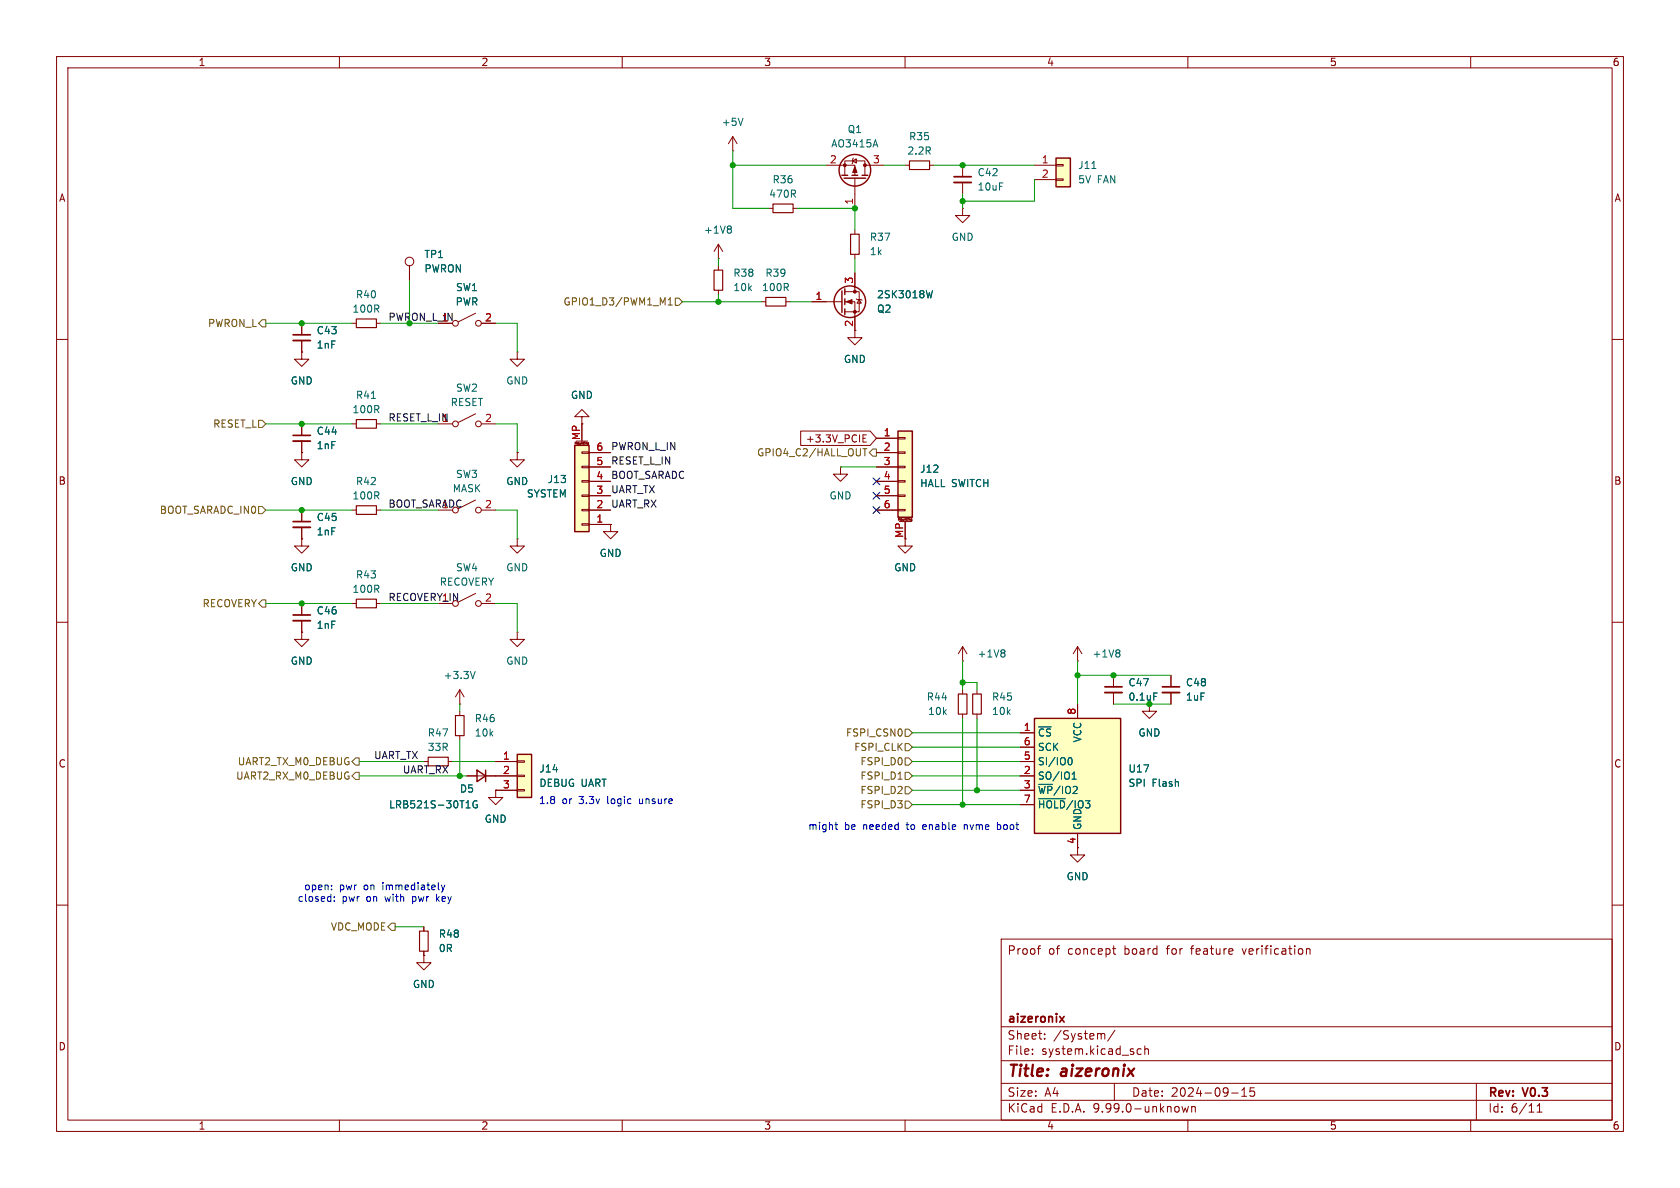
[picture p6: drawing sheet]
<svg xmlns="http://www.w3.org/2000/svg" width="297mm" height="210mm" viewBox="0 0 297 210" stroke-linecap="round" stroke-linejoin="round" font-family="sans-serif">
<g fill="none" stroke="#840000" stroke-width=".18">
<path d="M10 10h277v190h-277zM12 12h273v186h-273zM60 10v2M110 10v2M160 10v2M210 10v2M260 10v2M72.4 47v2.5M127 45.7h.1M127 43.2l-.8 1.3M127 43.2l.8 1.3M127 43.2v2.5"/>
<path d="M10 60h2M285 60h2M160 95.3v1.2h1.3l-1.3 1.3-1.3-1.3h1.3M10 110h2M91.4 111.8v1.2h1.3l-1.3 1.3-1.2-1.3h1.2M91.4 111.8h.1M285 110h2M81.3 124.5h.1M81.3 121.9l-.8 1.3M81.3 121.9l.7 1.3M81.3 121.9v2.6M10 160h2"/>
<path d="M74.9 163.8v.8M74.9 168.1v.8M177 166h108v32h-108zM183.4 167.7h.6M184 167.2l-.3 .1M196.7 167.7h.5M196.9 167.2v1.3l.3 .2M231 167.8l.2-.1 .3 .1 .1 .9M231 167.7v1M285 160h2M60 198v2M110 198v2"/>
<path d="M160 198v2M177 194.5h108M177 191.5h108M177 187.5h108M177 181.5h108M182.5 186.3v.1M182.5 185.5v.1M184.7 183.6v.1M184.7 182.8v.1M195.1 182.7l.2 .2v.8M197 191.5v3M197.1 182.1l-1.3 2"/>
<path d="M201.1 186.3l.2 .1 .4-.1M201.7 185.5l-.4-.1-.2 .1M202.4 185.5l.2-.1 .4 .1v.9M202.4 184.9v1.5M209 195.6l.2 1 .3-.7 .3 .7 .3-1M210 198v2M210.7 195.6v1M210.7 195.7l.2-.1 .3 .1 .1 .9M217.7 193.2h1.2M219.5 193.8h.9M219.5 192.7l.5-.4v1.5M221.7 192.3h-.7v.7l.2-.1h.5l.1 .3-.1 .5-.2 .1-.5-.1"/>
<path d="M260 198v2M261 191.5v6.5M271.7 196.6h.9M271.7 195.5l.5-.4v1.5"/>
<circle cx="72.4" cy="46.2" r=".76"/>
</g>
<path d="M187.3 179.7l.8 1M188.1 179.7l-.8 1" fill="none" stroke="#840000" stroke-width=".3"/>
<path d="M129.1 39.9l.2 .3-.2 .3 .2 .2v.3l-.2 .2M84 118.7l-.4 1.3" fill="none" stroke="#006464" stroke-width=".18"/>
<path d="M74.2 164.6h1.5v3.5h-1.5z" fill="none" stroke="#840000" stroke-width=".2"/>
<path d="M158.7 76.2h2.6v15.2h-2.6z" fill="#ffffc2"/>
<path d="M158.7 76.2h2.6v15.2h-2.6zM84.3 136.1l1.6 1.1-1.6 1zM85.9 136.1v2.1" fill="none" stroke="#840000" stroke-width=".25"/>
<g fill="none" stroke="#840000" stroke-width=".18">
<path d="M129.5 26.7h.1M129.5 24.1l-.7 1.3M129.5 24.1l.8 1.3M129.5 24.1v2.6M102.9 73.7h1.2l-1.2-1.3-1.3 1.3h1.3v1.2M154.9 77.5h3.8M158.7 77.3h1.3v.3h-1.3zM158.7 79.9h1.3v.2h-1.3zM148.6 82.6v1.2h1.3l-1.3 1.3-1.3-1.3h1.3M148.6 82.6h.1M154.9 80h3.8M154.9 82.6h3.8"/>
<path d="M154.9 85.1h3.8M154.9 87.6h3.8M154.9 90.2h3.8M158.7 82.4h1.3v.3h-1.3zM158.7 85h1.3v.2h-1.3zM158.7 87.5h1.3v.3h-1.3zM158.7 90h1.3v.3h-1.3zM158.8 92v-.4l.2 .3 .1-.3v.4M159 92.2h2M160 92.2v3.1M160.3 91.6v.3M160.5 91.6h.1"/>
<path d="M161 92h.1M161 91.8v.2M161.1 91.8l.1-.1v.3l-.2 .1M161.1 92h.1M161.1 91.8h-.1M53.3 111.8v1.2h1.3l-1.3 1.3-1.2-1.3h1.2M53.3 111.8h.1M53.3 106.7v2M53.3 109.7v2.1M74.9 134.6h.8M79.2 134.6h.8M81.3 125.7v.8"/>
<path d="M81.3 130v.8M82.5 137.2h5.1M87.6 139.7v1.3h1.3l-1.3 1.2-1.2-1.2h1.2M87.6 139.7h.1M74.9 168.9v1.3h1.3l-1.3 1.3-1.2-1.3h1.2M74.9 168.9h.1"/>
</g>
<path d="M51.8 108.7h3.1" fill="none" stroke="#840000" stroke-width=".3"/>
<path d="M51.8 109.7h3.1" fill="none" stroke="#840000" stroke-width=".33"/>
<path d="M75.7 133.9h3.5v1.5h-3.5zM80.5 126.5h1.5v3.5h-1.5z" fill="none" stroke="#840000" stroke-width=".2"/>
<path d="M131.4 20.9l-.5 1.3M82.4 142.8h.7M82.6 141.7l.2-.2v1.3M84.3 141.6a.59 .59 0 0 0-.7 .6 .59 .59 0 0 0 .7 .6l.1-.5h-.3" fill="none" stroke="#006464" stroke-width=".18"/>
<path d="M91.4 133.4h2.6v7.6h-2.6z" fill="#ffffc2"/>
<g fill="none" stroke="#840000" stroke-width=".25">
<path d="M148.8 31h1.1M149.2 31.5h3.8M150.6 31h1M152.4 31h1M148.8 51.4v3.8M149.4 51.1v1M149.4 52.8v1M149.4 54.6v1M91.4 133.4h2.6v7.6h-2.6z"/>
<circle cx="151.1" cy="30.1" r="2.79"/>
<circle cx="150.2" cy="53.3" r="2.79"/>
</g>
<g fill="none" stroke="#840000" stroke-width=".18">
<path d="M146 29.2h5.1v1.8M149.4 31v-2.6h3.5v2.6M150.7 28.4l.7-.3v.7zM150.9 27.9l-.2 .2v.7l-.1 .2M151.1 31.5v5.3M152.9 29.2h3.3M160 29.2h.8M164.3 29.2h.8M127 47v.8M127 51.3v.8M134.6 53.3h.8M138.9 53.3h.8"/>
<path d="M143.5 53.3h5.3M149.4 51.6h2.5v3.5h-2.5M149.4 53.3h1.7v6.4h1.3l-1.3 1.3-1.2-1.3h1.2M151.1 40.6v.8M151.1 45v.7M151.1 48.3v3.3M151.4 52.8l.1 .2h.8l.1 .1M151.9 53l.4 .6h-.8zM87.6 134.6h3.8M87.6 137.2h3.8M87.6 139.7h3.8M91.4 134.5h1.3v.2h-1.3z"/>
<path d="M91.4 137h1.3v.3h-1.3zM91.4 139.6h1.3v.2h-1.3z"/>
</g>
<path d="M160.8 28.4h3.5v1.6h-3.5zM126.2 47.8h1.6v3.5h-1.6zM135.4 52.6h3.5v1.5h-3.5zM150.4 41.4h1.5v3.6h-1.5z" fill="none" stroke="#840000" stroke-width=".2"/>
<g fill="#840000" stroke="#840000" stroke-width=".18">
<path d="M149.6 53.3l1-.3v.7z"/>
<path d="M151.1 29.5l.4 1h-.8z"/>
<circle cx="151.1" cy="51.6" r=".25"/>
<circle cx="151.1" cy="55.1" r=".25"/>
<circle cx="152.9" cy="29.2" r=".25"/>
<circle cx="149.4" cy="29.2" r=".25"/>
</g>
<path d="M154.8 24.7l.4 1.3M164.8 51.4l-.3 1.2-.2-.9" fill="none" stroke="#006464" stroke-width=".18"/>
<path d="M186.7 27.9h2.5v5.1h-2.5z" fill="#ffffc2"/>
<path d="M186.7 27.9h2.5v5.1h-2.5z" fill="none" stroke="#840000" stroke-width=".25"/>
<g fill="none" stroke="#840000" stroke-width=".18">
<path d="M135.9 36.8h.8M140.2 36.8h.8M170.2 36.8v1.3h1.2l-1.2 1.3-1.3-1.3h1.3M170.2 36.8h.1M170.2 29.2v2M170.2 32.3v2M182.9 29.2h3.8M182.9 31.8h3.8M186.7 29.1h1.3v.2h-1.3zM186.7 31.6h1.3v.3h-1.3zM53.3 95.3v1.2h1.3l-1.3 1.3-1.2-1.3h1.2M53.3 95.3h.1"/>
<path d="M53.3 90.2v2M53.3 93.2v2.1M62.2 106.7h.8M66.5 106.7h.8M170.2 116.8h.1M170.2 114.3v2.5M170.2 114.3l-.8 1.3M170.2 114.3l.7 1.3M190.5 149.9v1.2h1.3l-1.3 1.3-1.3-1.3h1.3"/>
</g>
<path d="M193 29.8h.8M177.4 114.9l.3 .2-.3 .3 .3 .3v.2l-.3 .2" fill="none" stroke="#006464" stroke-width=".18"/>
<path d="M136.7 36.1h3.5v1.5h-3.5zM63 105.9h3.5v1.5h-3.5z" fill="none" stroke="#840000" stroke-width=".2"/>
<path d="M168.7 31.2h3M51.8 92.2h3.1" fill="none" stroke="#840000" stroke-width=".3"/>
<path d="M168.7 32.3h3M51.8 93.2h3.1" fill="none" stroke="#840000" stroke-width=".33"/>
<path d="M182.9 127h15.2v20.3h-15.2z" fill="#ffffc2"/>
<path d="M182.9 127h15.2v20.3h-15.2z" fill="none" stroke="#840000" stroke-width=".25"/>
<g fill="none" stroke="#840000" stroke-width=".18">
<path d="M53.3 57.2v2M62.2 57.2h.8M66.5 57.2h.8M84.1 55.4l-3.1 1.5M85.1 57.2h2.5M53.3 62.2v1.3h1.3l-1.3 1.3-1.2-1.3h1.2M53.3 62.2h.1M53.3 60.2v2M53.3 74.9v2.1M53.3 78v2M62.2 74.9h.8M66.5 74.9h.8"/>
<path d="M77.5 74.9h2.5M84.1 73.2l-3.1 1.5M85.1 74.9h2.5M91.4 62.2v1.3h1.3l-1.3 1.3-1.2-1.3h1.2M91.4 62.2h.1M53.3 80v1.3h1.3l-1.3 1.3-1.2-1.3h1.2M53.3 80h.1M62.2 90.2h.8M66.5 90.2h.8M84.1 88.4l-3.1 1.5M85.1 90.2h2.5M91.4 80v1.3h1.3l-1.3 1.3-1.2-1.3h1.2"/>
<path d="M91.4 80h.1M91.4 95.3v1.2h1.3l-1.3 1.3-1.2-1.3h1.2M91.4 95.3h.1M107.9 92.7v1.3h1.3l-1.3 1.3-1.2-1.3h1.2M107.9 92.7h.1M84.1 104.9l-3.1 1.5M85.1 106.7h2.5M190.5 116.8h.1M190.5 114.3v2.5M190.5 114.3l-.8 1.3M190.5 114.3l.8 1.3M196.8 119.4v2"/>
<path d="M207 119.4v2M170.2 121.9v.8M170.2 126.2v.8M172.7 121.9v.8M172.7 126.2v.8M180.3 129.5h2.6M180.3 132.1h2.6M180.3 134.6h2.6M180.3 137.2h2.6M180.3 139.7h2.6M190.5 124.5v2.5M196.8 122.4v2.1"/>
<path d="M203.2 124.5v1.2h1.3l-1.3 1.3-1.3-1.3h1.3M207 122.4v2.1M180.3 142.2h2.6M190.5 147.3v2.6"/>
<circle cx="80.5" cy="57.2" r=".51"/>
<circle cx="84.6" cy="57.2" r=".51"/>
<circle cx="80.5" cy="74.9" r=".51"/>
<circle cx="84.6" cy="74.9" r=".51"/>
<circle cx="80.5" cy="90.2" r=".51"/>
<circle cx="84.6" cy="90.2" r=".51"/>
<circle cx="80.5" cy="106.7" r=".51"/>
<circle cx="84.6" cy="106.7" r=".51"/>
</g>
<path d="M65.6 70.4h.8M197.7 114.9l.3 .2-.3 .3 .3 .3v.2l-.3 .2M188.9 134.1l.2-.2a.68 .68 0 0 1 .5 .7 .68 .68 0 0 1-.5 .6l-.2-.1M189.5 137.7h.8M189.5 136.8l.4-.3v1.2M204 122.5h.6M183.6 141.2h4.7" fill="none" stroke="#006464" stroke-width=".18"/>
<path d="M51.8 59.2h3.1M51.8 77h3.1M195.3 121.4h3.1M205.5 121.4h3" fill="none" stroke="#840000" stroke-width=".3"/>
<path d="M51.8 60.2h3.1M51.8 78h3.1M195.3 122.4h3.1M205.5 122.4h3" fill="none" stroke="#840000" stroke-width=".33"/>
<path d="M63 56.4h3.5v1.5h-3.5zM63 74.2h3.5v1.5h-3.5zM63 89.4h3.5v1.5h-3.5zM169.4 122.7h1.5v3.5h-1.5zM172 122.7h1.5v3.5h-1.5z" fill="none" stroke="#840000" stroke-width=".2"/>
<path d="M101.6 78.7h2.5v15.3h-2.5z" fill="#ffffc2"/>
<path d="M101.6 78.7h2.5v15.3h-2.5z" fill="none" stroke="#840000" stroke-width=".25"/>
<g fill="none" stroke="#840000" stroke-width=".18">
<path d="M53.3 57.2v2M72.4 47v2.5M85.1 57.2h2.5M143.5 53.3h2.5M151.1 48.3v2.5M151.1 55.9v2.5M53.3 62.2h.1M53.3 60.2v2M53.3 74.9v2.1M53.3 78v2M101.7 78.5v-.4l.1 .3 .1-.3v.4M101.9 78h2"/>
<path d="M102.9 79.9h1.2v.2h-1.2zM102.9 74.9v3.1M103.2 78.1v.4M103.4 78.2h.1M103.9 78.6h.1M103.9 78.5h.1M103.9 78.5h.2M104 78.3h-.1v.2M104 78.3h.1M104 78.6h.1M104.1 78.3l-.1 .3M141.5 76.2h12.3l1.1 1.3-1.1 1.2h-12.3z"/>
<path d="M152.6 77.5h.4M152.6 78.1h.6M152.6 76.9h.6M154.9 77.5h3.8M53.3 80h.1M53.3 95.3h.1M53.3 90.2v2M53.3 93.2v2.1M91.4 80h.1M102.9 92.6h1.2v.2h-1.2zM102.9 90h1.2v.3h-1.2zM102.9 87.5h1.2v.3h-1.2z"/>
<path d="M102.9 85h1.2v.2h-1.2zM102.9 82.4h1.2v.3h-1.2zM104.1 92.7h3.8M104.1 90.2h3.8M104.1 87.6h3.8M104.1 85.1h3.8M104.1 82.6h3.8M104.1 80h3.8M107.9 92.7h.1M154.9 90.2h3.8M154.9 87.6h3.8M154.9 85.1h3.8"/>
<path d="M154.9 82.6h3.8M154.9 80h3.8M160 92.2v3.1M53.3 111.8h.1M53.3 106.7v2M53.3 109.7v2.1M196.8 119.4v2M207 119.4v2M82.5 137.2h1.8M85.9 137.2h5.5M87.6 139.7h.1M87.6 134.6h3.8"/>
<path d="M87.6 139.7h3.8M180.3 134.6h2.6M180.3 137.2h2.6M180.3 139.7h2.6M180.3 129.5h2.6M180.3 132.1h2.6M190.5 124.5v2.5M196.8 122.4v2.1M207 122.4v2.1M180.3 142.2h2.6M190.5 147.3v2.6M74.9 168.9h.1"/>
<path d="M74.9 163.8v.8M74.9 168.1v.8"/>
</g>
<g fill="none" stroke="#725600" stroke-width=".18">
<path d="M46.4 56.5h.6v1.3h-.6l-.7-.6zM118.1 53.9h.7M118.1 53l.4-.4v1.3M119.4 52.7h.6l.6 .6-.6 .7h-.6zM45.7 74.3h.7l.6 .6-.6 .7h-.7zM152.5 79.3h.8M152.9 79.3v1.3M154.3 79.4h.6v1.2h-.6l-.6-.6zM45.7 89.5h.7l.6 .7-.6 .6h-.7zM46.4 106h.6v1.3h-.6l-.7-.6zM62.2 137.2l.7-.7h.6v1.3h-.6zM62.9 134h.6v1.3h-.6l-.7-.7z"/>
<path d="M158.8 137.7h.7M160 139.1h.7l.6 .6-.6 .6h-.7zM160 131.4h.7l.6 .7-.6 .6h-.7zM160 136.5h.7l.6 .7-.6 .6h-.7zM160 128.9h.7l.6 .6-.6 .7h-.7zM160 134h.7l.6 .6-.6 .7h-.7zM160 141.6h.7l.6 .6-.6 .7h-.7zM69.2 163.2h.6v1.3h-.6l-.6-.7z"/>
</g>
<g fill="none" stroke="#009600" stroke-width=".18">
<path d="M129.5 29.2h16.5M129.5 26.7v10.1h6.4M141 36.8h10.1v3.8M156.2 29.2h3.8M165.1 29.2h17.8M170.2 34.3v2.5M182.9 31.8v3.8h-12.7M47 57.2h15.2M67.3 57.2h10.2M72.4 49.5v7.7M87.6 57.2h3.8v5M120.6 53.3h14"/>
<path d="M127 45.7v1.3M127 52.1v1.2M139.7 53.3h3.8M151.1 45.7v2.6M47 74.9h15.2M67.3 74.9h10.2M87.6 74.9h3.8v5.1M47 90.2h15.2M67.3 90.2h10.2M87.6 90.2h3.8v5.1M148.6 82.6h6.3M47 106.7h15.2"/>
<path d="M67.3 106.7h10.2M87.6 106.7h3.8v5.1M170.2 116.8v5.1M190.5 116.8v7.7M190.5 119.4h16.5M63.5 134.6h11.4M63.5 137.2h19M80 134.6h7.6M81.3 124.5v1.2M81.3 130.8v6.4M161.3 134.6h19M161.3 139.7h19"/>
<path d="M161.3 137.2h19M161.3 129.5h19M161.3 132.1h19M170.2 127v15.2M170.2 120.7h2.5v1.2M172.7 127v12.7M196.8 124.5h10.2M161.3 142.2h19M69.8 163.8h5.1"/>
</g>
<path d="M154.3 87l1.2 1.2M154.3 84.5l1.2 1.2M154.3 89.6l1.2 1.2M155.5 87l-1.2 1.2M155.5 84.5l-1.2 1.2M155.5 89.6l-1.2 1.2" fill="none" stroke="#000084" stroke-width=".18"/>
<g fill="none" stroke="#0000c2" stroke-width=".18">
<path d="M58.6 157.2v.1M58.6 156.5v.1M59.1 159.2v.1M59.1 158.6v.1M77.2 158.1v1.2M77.7 158.5l-.5 .5M78 156.4l.3 .9M78.3 157.3l-.3 .4M78.6 156.4l-.3 .9M147.6 145.8h.5M147.8 145.4v1.1l.3 .1M170.5 145.8v.8"/>
<path d="M170.6 145.8l-.1 .1M176.3 146.6h.4M176.3 145.4v1.2M176.7 145.8h-.4"/>
</g>
<path d="M164.8 51.4l-.3 1.2-.2-.9M188.9 134.1l.2-.2a.68 .68 0 0 1 .5 .7 .68 .68 0 0 1-.5 .6l-.2-.1M189.5 137.7h.8M189.5 136.8l.4-.3v1.2M204 122.5h.6M82.4 142.8h.7M82.6 141.7l.2-.2v1.3M84.3 141.6a.59 .59 0 0 0-.7 .6 .59 .59 0 0 0 .7 .6l.1-.5h-.3M183.6 141.2h4.7" fill="none" stroke="#006464" stroke-width=".18"/>
<g fill="#009600" stroke="#009600" stroke-width=".18">
<circle cx="53.3" cy="74.9" r=".46"/>
<circle cx="53.3" cy="90.2" r=".46"/>
<circle cx="53.3" cy="57.2" r=".46"/>
<circle cx="170.2" cy="142.2" r=".46"/>
<circle cx="170.2" cy="120.7" r=".46"/>
<circle cx="129.5" cy="29.2" r=".46"/>
<circle cx="151.1" cy="36.8" r=".46"/>
<circle cx="170.2" cy="35.6" r=".46"/>
<circle cx="170.2" cy="29.2" r=".46"/>
<circle cx="127" cy="53.3" r=".46"/>
<circle cx="81.3" cy="137.2" r=".46"/>
<circle cx="53.3" cy="106.7" r=".46"/>
<circle cx="172.7" cy="139.7" r=".46"/>
<circle cx="203.2" cy="124.5" r=".46"/>
<circle cx="190.5" cy="119.4" r=".46"/>
<circle cx="196.8" cy="119.4" r=".46"/>
</g>
<g font-size="2.8" fill="#840000">
<text x="178" y="190.9">Title:</text>
<text x="187.7" y="190.9">aizeronix</text>
</g>
<g font-size="2.1" fill="#840000">
<text x="178" y="169">Proof</text>
<text x="185.3" y="169">of</text>
<text x="188.8" y="169">concept</text>
<text x="198.9" y="169">board</text>
<text x="206.6" y="169">for</text>
<text x="211" y="169">feature</text>
<text x="220.2" y="169">verification</text>
<text x="178" y="184">Sheet:</text>
<text x="178" y="181.2">aizeronix</text>
<text x="186.2" y="184">/System/</text>
<text x="178" y="186.7">File:</text>
<text x="184.1" y="186.7">system.kicad_sch</text>
<text x="178" y="196.9">KiCad</text>
<text x="178" y="194.1">Size:</text>
<text x="184.7" y="194.1">A4</text>
<text x="185.7" y="196.9">E.D.A.</text>
<text x="193.3" y="196.9">9.99.0-unknown</text>
<text x="200" y="194.1">Date:</text>
<text x="207" y="194.1">2024-09-15</text>
<text x="263" y="194.3">Rev:</text>
<text x="263" y="196.9">Id:</text>
<text x="267.1" y="196.9">6/11</text>
<text x="269.4" y="194.3">V0.3</text>
</g>
<g font-size="1.8" fill="#840000">
<text x="35" y="11.9">1</text>
<text x="85" y="11.9">2</text>
<text x="135" y="11.9">3</text>
<text x="185" y="11.9">4</text>
<text x="235" y="11.9">5</text>
<text x="285" y="11.9">6</text>
<text x="10.3" y="35.9">A</text>
<text x="285.3" y="35.9">A</text>
<text x="142.4" y="78.4">+3.3V_PCIE</text>
<text x="10.3" y="85.9">B</text>
<text x="285.3" y="85.9">B</text>
<text x="10.3" y="135.9">C</text>
<text x="285.3" y="135.9">C</text>
<text x="190.2" y="149.3" transform="rotate(-90 190.2 149.3)">4</text>
<text x="10.3" y="185.9">D</text>
<text x="285.3" y="185.9">D</text>
<text x="35" y="199.9">1</text>
<text x="85" y="199.9">2</text>
<text x="135" y="199.9">3</text>
<text x="185" y="199.9">4</text>
<text x="235" y="199.9">5</text>
<text x="285" y="199.9">6</text>
</g>
<g font-size="1.8" fill="#006464">
<text x="127.5" y="22.5">+5V</text>
<text x="149.8" y="23.7">Q1</text>
<text x="146.9" y="26.3">AO3415A</text>
<text x="160.3" y="27.5">2.2R</text>
<text x="160.6" y="25">R35</text>
<text x="135.9" y="35.2">470R</text>
<text x="136.5" y="32.6">R36</text>
<text x="172.7" y="31.3">C42</text>
<text x="172.7" y="33.9">10uF</text>
<text x="190.5" y="30.1">J11</text>
<text x="190.5" y="32.6">5V</text>
<text x="194" y="32.6">FAN</text>
<text x="124.4" y="41.5">+1V8</text>
<text x="74.9" y="45.8">TP1</text>
<text x="153.7" y="42.8">R37</text>
<text x="153.7" y="45.3">1k</text>
<text x="168.1" y="42.8">GND</text>
<text x="62.8" y="52.9">R40</text>
<text x="74.9" y="48.4">PWRON</text>
<text x="80.5" y="51.7">SW1</text>
<text x="129.5" y="51.7">10k</text>
<text x="129.5" y="49.1">R38</text>
<text x="134.6" y="51.7">100R</text>
<text x="135.2" y="49.1">R39</text>
<text x="154.9" y="52.9">2SK3018W</text>
<text x="55.9" y="59.3">C43</text>
<text x="62.2" y="55.5">100R</text>
<text x="80.5" y="54.2">PWR</text>
<text x="154.9" y="55.5">Q2</text>
<text x="55.9" y="61.8">1nF</text>
<text x="149.1" y="64.4">GND</text>
<text x="51.3" y="68.2">GND</text>
<text x="62.8" y="70.7">R41</text>
<text x="79.6" y="72">RESET</text>
<text x="80.5" y="69.4">SW2</text>
<text x="89.4" y="68.2">GND</text>
<text x="100.8" y="70.7">GND</text>
<text x="55.9" y="77.1">C44</text>
<text x="62.2" y="73.3">100R</text>
<text x="55.9" y="79.6">1nF</text>
<text x="162.6" y="83.8">J12</text>
<text x="51.3" y="86">GND</text>
<text x="62.2" y="88.5">100R</text>
<text x="62.8" y="86">R42</text>
<text x="79.9" y="87.2">MASK</text>
<text x="80.5" y="84.7">SW3</text>
<text x="89.4" y="86">GND</text>
<text x="93" y="88.1">SYSTEM</text>
<text x="96.7" y="85.6">J13</text>
<text x="146.6" y="88.5">GND</text>
<text x="162.6" y="86.3">HALL SWITCH</text>
<text x="55.9" y="94.8">1nF</text>
<text x="55.9" y="92.3">C45</text>
<text x="51.3" y="101.2">GND</text>
<text x="80.5" y="101.2">SW4</text>
<text x="89.4" y="101.2">GND</text>
<text x="105.9" y="98.7">GND</text>
<text x="158" y="101.2">GND</text>
<text x="62.2" y="105">100R</text>
<text x="62.8" y="102.5">R43</text>
<text x="77.6" y="103.7">RECOVERY</text>
<text x="55.9" y="111.4">1nF</text>
<text x="55.9" y="108.8">C46</text>
<text x="51.3" y="117.7">GND</text>
<text x="89.4" y="117.7">GND</text>
<text x="172.7" y="116.4">+1V8</text>
<text x="193" y="116.4">+1V8</text>
<text x="78.3" y="120.2">+3.3V</text>
<text x="163.7" y="124.1">R44</text>
<text x="175.3" y="124.1">R45</text>
<text x="199.4" y="121.5">C47</text>
<text x="199.4" y="124.1">0.1uF</text>
<text x="209.6" y="124.1">1uF</text>
<text x="209.6" y="121.5">C48</text>
<text x="75.5" y="130.4">R47</text>
<text x="83.8" y="130.4">10k</text>
<text x="83.8" y="127.9">R46</text>
<text x="164" y="126.6">10k</text>
<text x="175.3" y="126.6">10k</text>
<text x="183.4" y="130.4">~{CS}</text>
<text x="191.4" y="131.3" transform="rotate(-90 191.4 131.3)">VCC</text>
<text x="201.2" y="130.4">GND</text>
<text x="75.5" y="132.9">33R</text>
<text x="95.3" y="136.8">J14</text>
<text x="183.4" y="132.9">SCK</text>
<text x="183.4" y="135.5">SI/IO0</text>
<text x="199.4" y="136.8">U17</text>
<text x="68.7" y="143.1">LRB521S-30T1G</text>
<text x="81.2" y="140.3">D5</text>
<text x="95.3" y="139.3">DEBUG UART</text>
<text x="183.4" y="138">SO/IO1</text>
<text x="183.4" y="140.6">~{WP}/IO2</text>
<text x="183.4" y="143.1">~{HOLD}/IO3</text>
<text x="199.4" y="139.3">SPI</text>
<text x="203.7" y="139.3">Flash</text>
<text x="85.6" y="145.6">GND</text>
<text x="191.4" y="146.8" transform="rotate(-90 191.4 146.8)">GND</text>
<text x="188.5" y="155.8">GND</text>
<text x="77.5" y="166">R48</text>
<text x="77.5" y="168.5">0R</text>
<text x="72.9" y="174.9">GND</text>
</g>
<g font-size="1.8" fill="#a90000">
<text x="146.6" y="29">2</text>
<text x="154.2" y="29">3</text>
<text x="184.1" y="29">1</text>
<text x="184.1" y="31.5">2</text>
<text x="150.9" y="36.3" transform="rotate(-90 150.9 36.3)">1</text>
<text x="144.1" y="53.1">1</text>
<text x="150.9" y="50.2" transform="rotate(-90 150.9 50.2)">3</text>
<text x="78" y="56.9">1</text>
<text x="85.7" y="56.9">2</text>
<text x="150.9" y="57.9" transform="rotate(-90 150.9 57.9)">2</text>
<text x="85.7" y="74.7">2</text>
<text x="102.6" y="77.9" transform="rotate(-90 102.6 77.9)">MP</text>
<text x="156.1" y="77.2">1</text>
<text x="105.3" y="82.3">5</text>
<text x="105.3" y="79.8">6</text>
<text x="156.1" y="79.8">2</text>
<text x="156.1" y="82.3">3</text>
<text x="85.7" y="89.9">2</text>
<text x="105.3" y="89.9">2</text>
<text x="105.3" y="87.4">3</text>
<text x="105.3" y="84.8">4</text>
<text x="156.1" y="84.8">4</text>
<text x="156.1" y="87.4">5</text>
<text x="156.1" y="89.9">6</text>
<text x="105.3" y="92.5">1</text>
<text x="159.8" y="95.2" transform="rotate(-90 159.8 95.2)">MP</text>
<text x="85.7" y="106.4">2</text>
<text x="180.9" y="129.3">1</text>
<text x="180.9" y="131.8">6</text>
<text x="190.2" y="126.4" transform="rotate(-90 190.2 126.4)">8</text>
<text x="88.8" y="134.4">1</text>
<text x="88.8" y="136.9">2</text>
<text x="180.9" y="134.4">5</text>
<text x="180.9" y="136.9">2</text>
<text x="88.8" y="139.4">3</text>
<text x="180.9" y="139.4">3</text>
<text x="180.9" y="142">7</text>
</g>
<g font-size="1.8" fill="#725600">
<text x="36.7" y="58">PWRON_L</text>
<text x="99.5" y="54.2">GPIO1_D3/PWM1_M1</text>
<text x="37.6" y="75.8">RESET_L</text>
<text x="133.7" y="80.9">GPIO4_C2/HALL_OUT</text>
<text x="28.2" y="91">BOOT_SARADC_IN0</text>
<text x="35.7" y="107.5">RECOVERY</text>
<text x="149.5" y="130.4">FSPI_CSN0</text>
<text x="41.9" y="135.5">UART2_TX_M0_DEBUG</text>
<text x="150.9" y="132.9">FSPI_CLK</text>
<text x="152" y="135.5">FSPI_D0</text>
<text x="41.6" y="138">UART2_RX_M0_DEBUG</text>
<text x="152" y="140.6">FSPI_D2</text>
<text x="152" y="138">FSPI_D1</text>
<text x="152" y="143.1">FSPI_D3</text>
<text x="58.4" y="164.7">VDC_MODE</text>
</g>
<text font-size="1.8" fill="#009600" x="68.6" y="56.8">PWRON_L_IN</text>
<g font-size="1.8" fill="#0f0f0f">
<text x="68.6" y="74.6">RESET_L_IN</text>
<text x="78" y="74.7">1</text>
<text x="107.9" y="82.2">RESET_L_IN</text>
<text x="107.9" y="79.7">PWRON_L_IN</text>
<text x="68.6" y="89.8">BOOT_SARADC</text>
<text x="78" y="89.9">1</text>
<text x="107.9" y="84.7">BOOT_SARADC</text>
<text x="107.9" y="89.8">UART_RX</text>
<text x="107.9" y="87.3">UART_TX</text>
<text x="68.6" y="106.3">RECOVERY_IN</text>
<text x="78" y="106.4">1</text>
<text x="66" y="134.3">UART_TX</text>
<text x="71.1" y="136.8">UART_RX</text>
</g>
<g font-size="1.8" fill="#0000c2">
<text x="95.2" y="142.3">1.8</text>
<text x="99.4" y="142.3">or</text>
<text x="102.5" y="142.3">3.3v</text>
<text x="107.6" y="142.3">logic</text>
<text x="113.5" y="142.3">unsure</text>
<text x="142.8" y="146.9">might</text>
<text x="149.3" y="146.9">be</text>
<text x="152.7" y="146.9">needed</text>
<text x="160.6" y="146.9">to</text>
<text x="163.6" y="146.9">enable</text>
<text x="171.1" y="146.9">nvme</text>
<text x="177.1" y="146.9">boot</text>
<text x="52.5" y="159.6">closed:</text>
<text x="53.7" y="157.6">open:</text>
<text x="60" y="157.6">pwr</text>
<text x="60.5" y="159.6">pwr</text>
<text x="64.4" y="157.6">on</text>
<text x="64.9" y="159.6">on</text>
<text x="67.9" y="157.6">immediately</text>
<text x="68.4" y="159.6">with</text>
<text x="73.4" y="159.6">pwr</text>
<text x="77.8" y="159.6">key</text>
</g>
<g font-size=".5" fill="#840000">
<text x="101.4" y="78.8">Mounting</text>
<text x="158.6" y="92.2">Mounting</text>
</g>
</svg>
